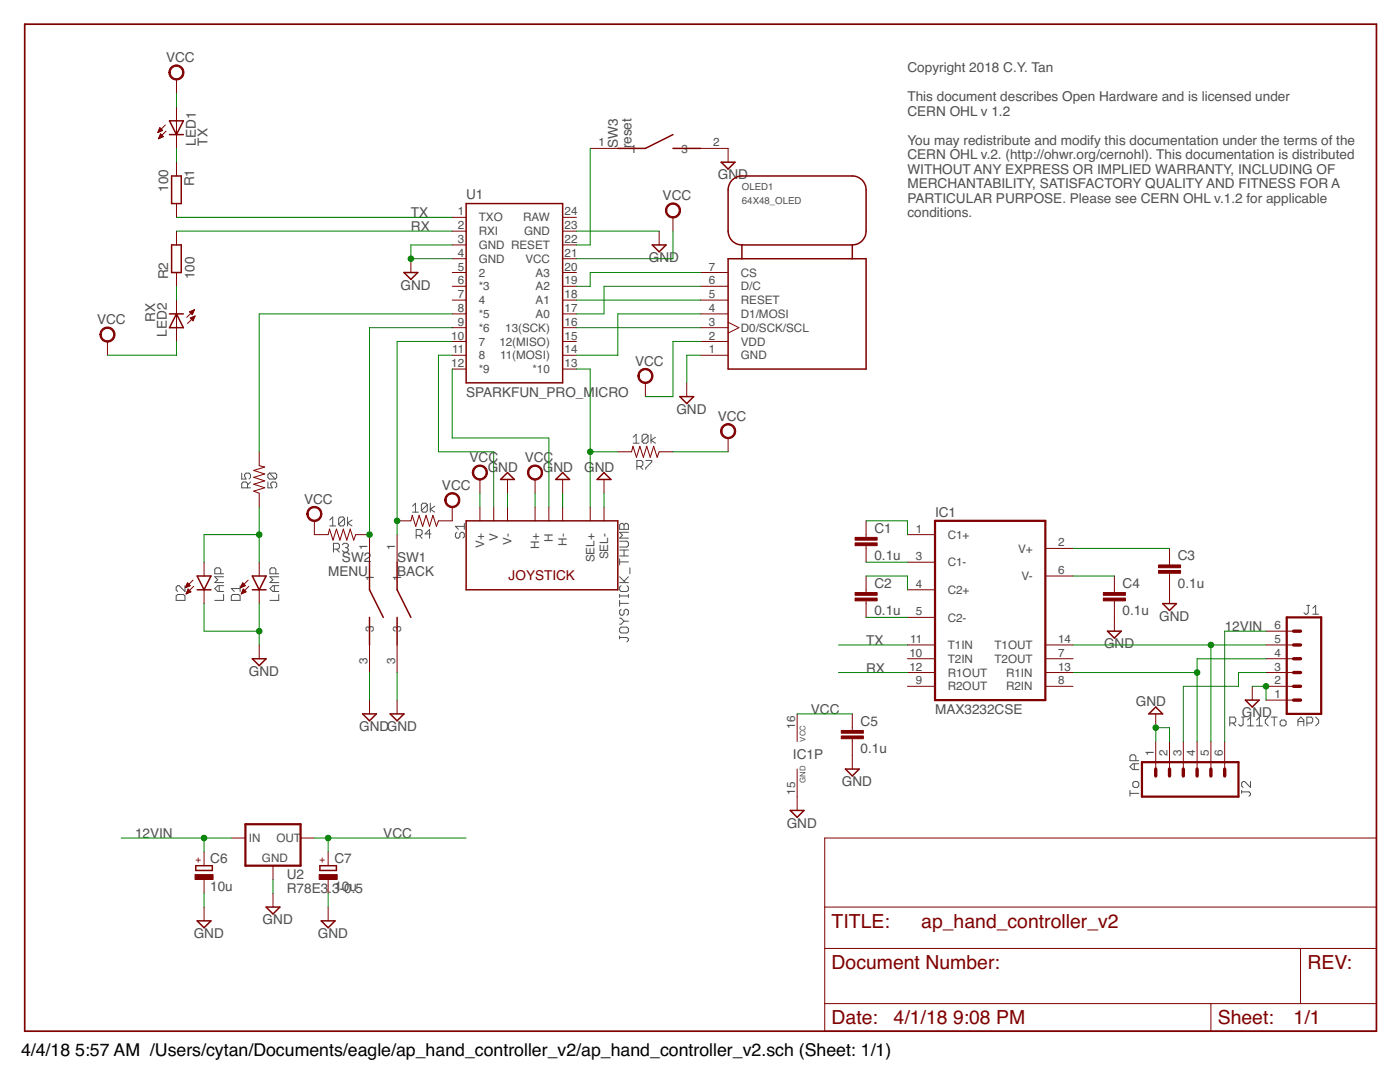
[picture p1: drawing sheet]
<svg xmlns="http://www.w3.org/2000/svg" width="279mm" height="216mm" viewBox="0 0 279 216" stroke-linecap="round" stroke-linejoin="round" font-family="sans-serif">
<g fill="none" stroke="#505050" stroke-width=".2">
<path d="M48.2 94.4v1.2h.9l-.3-.6v-.3l.3-.3h.6l.3 .3v.6l-.3 .3M49.4 97.3v-.8l-.3-.3h-.6l-.3 .3v.8h1.8M50 96.2l-.6 .6M53.5 96.2v1.1h.8l-.3-.5v-.3l.3-.3h.6l.3 .3v.6l-.3 .2M53.8 94.4l-.3 .3v.6l.3 .3h1.1M53.8 94.4h1.1l.3 .3v.6l-.3 .3M53.8 94.4l1.1 1.2M126.4 87.2l.6-.5v1.7M126.4 88.4h1.2M127.1 93.1h.9l.3-.3v-.6l-.3-.3h-.9v1.8M127.7 93.1l.6 .6M128.9 91.9h1.2v.3l-1.2 1.2v.3"/>
<path d="M129.3 87v1.1l-.3 .3h-.6l-.3-.3M129.3 87l-.3-.3h-.6l-.3 .3v1.1M129.3 87l-1.2 1.1M129.9 86.7v1.7M130.8 87.2l-.9 .6 .9 .6M35.2 118.9l.3-.3h1.1l.3 .3v.9h-1.7zM36.9 116.9v1.1l-1.1-1.1h-.3l-.3 .3v.5l.3 .3M43.8 116.9v1.1M44 114.5v-.9l-.2-.3h-.6l-.3 .3v.9h1.7M44.6 116.9h-1.1l-.6 .5 .6 .6h1.1M44.6 115.1h-1.7l.6 .6-.6 .5h1.7M44.6 118.6v1.2h-1.7"/>
<path d="M46.2 118.9l.3-.3h1.1l.3 .3v.9h-1.7zM47.9 116.9v1.1M47.9 117.4h-1.7l.6 .6M54.8 116.9v1.1M55.1 114.5v-.9l-.3-.3h-.6l-.3 .3v.9h1.7M55.6 116.9h-1.1l-.6 .5 .6 .6h1.1M55.6 115.1h-1.7l.6 .6-.6 .5h1.7M55.6 118.6v1.2h-1.7M65.8 103.8l.6-.6v1.7M65.8 104.9h1.2M66.5 109.6h.9l.3-.3v-.6l-.3-.3h-.9v1.8M67.1 109.6l.6 .6"/>
<path d="M68.3 108.7l.3-.3h.6l.3 .3v.3l-.3 .3M68.8 103.5v1.1l-.3 .3h-.6l-.3-.3M68.8 103.5l-.3-.3h-.6l-.3 .3v1.1M68.8 103.5l-1.2 1.1M68.9 109.3h.3M69.2 109.3l.3 .3v.3l-.3 .3h-.6l-.3-.3M69.4 103.2v1.7M70.3 103.8l-.9 .6 .9 .5M82.3 101l.6-.6v1.8M82.3 102.2h1.2M83.1 106.8h.8l.3-.3v-.6l-.3-.2h-.8v1.7M83.7 106.8l.5 .6"/>
<path d="M85.3 100.7v1.2l-.3 .3h-.6l-.3-.3M85.3 100.7l-.3-.3h-.6l-.3 .3v1.2M85.3 100.7l-1.2 1.2M85.9 100.4v1.8M86 106.5h-1.2l.9-.8v1.7M86.8 101l-.9 .6 .9 .6M91.2 106.2l-.3 .3v.6l.3 .3h.3l.3-.3v-.6l.3-.3h.3l.3 .3v.6l-.3 .3M92.7 104.4v1.2M92.7 105h-1.8l.6 .6M123.7 104.7l.3-.3h.2l.3 .3 .3-.3h.3l.3 .3v.9h-1.7zM123.7 108h1.4l.3 .3v.6l-.3 .3h-1.4M123.7 111.5v1.2"/>
<path d="M123.7 118.6v.6M123.7 119.8v1.2M123.7 118.9h1.7M123.7 116.2h1.7M123.7 115.1l1.1 1.1M123.7 112.1h1.7M123.7 110.9h1.7M123.7 109.7h1.7M124 116.9l-.3 .3v.5l.3 .3h1.1l.3-.3v-.5l-.3-.3M124.5 104.7v.9M124.5 109.7v1.2M125.4 118.6v.6"/>
<path d="M125.4 115.1l-.9 .9M125.4 106.2h-1.7l.5 .6-.5 .6h1.7M125.7 113.3v1.2M123.7 127.2h1.4l.3 .3v.3l-.3 .3M123.7 125.4l.3-.3h1.1l.3 .3v.6l-.3 .3h-1.1l-.3-.3zM123.7 126.9v.6M123.7 123.4h.3l.5 .6M123.7 120.4h1.7M124 121.6l-.3 .3v.6l.3 .3h.2l.3-.3v-.6l.3-.3h.3l.3 .3v.6l-.3 .3M124.5 124l-.5 .5h-.3M124.5 124h.9M260.8 120.8h.6"/>
<path d="M261.1 120.8v1.5l-.3 .3h-.3l-.3-.3M262 122.6h1.2M262 121.4l.6-.6v1.8M225.5 158.3h1.8M225.5 157.7v1.2M226.1 156.2l.3-.3h.6l.3 .3v.6l-.3 .3h-.6l-.3-.3zM226.4 152.4v1.2M226.7 151.8v-.9l-.3-.3h-.6l-.3 .3v.9h1.8M227.3 152.4h-1.2l-.6 .6 .6 .6h1.2M245.4 144.3h.9l.3-.3v-.6l-.3-.3h-.9v1.7M246 144.3l.6 .5M247.8 143.1h.6"/>
<path d="M247.8 158h1.5l.3 .3v.3l-.3 .3M247.8 157.7v.6M248.1 143.1v1.4l-.3 .3h-.3l-.3-.3M249 144.8h1.1M249 143.7l.6-.6v1.7M249.6 155.9v1.2l-1.2-1.2h-.3l-.3 .3v.6l.3 .3M250.8 144.8h1.1M250.8 143.7l.5-.6v1.7M253.1 143.1l-.6 .6v.6l.6 .5M253.7 143.1h1.2M254.3 143.1v1.7M255.5 144l.3-.3h.6l.3 .3v.5l-.3 .3h-.6l-.3-.3z"/>
<path d="M259 144.8v-1.1l.6-.6 .6 .6v1.1M259 144h1.2M260.8 144.3h.9l.3-.3v-.6l-.3-.3h-.9v1.7M262.6 143.1l.6 .6v.6l-.6 .5"/>
</g>
<path d="M4.9 4.8h269.8v201h-269.8z" fill="none" stroke="#800000" stroke-width=".34"/>
<g fill="none" stroke="#800000" stroke-width=".2">
<path d="M35.2 15.9v2.7M31.5 26.3h.2M31.6 26.2h.4M31.6 26.1h.7M31.6 27.7h.1M31.7 27.5h.3M31.7 25.9h.7M31.7 27.4h.6M31.8 25.8h.4M31.8 25.7h.3M31.8 27.3h.8M31.9 27.1h.6"/>
<path d="M31.9 25.5h.1M31.9 25.5l.5 .5-.9 .4zM31.9 27h.4M32 26.9h.2M32 26.7h.1M32 26.7l.6 .6-1 .4zM33 24.9l-1.5 1.5M33.1 26.2l-1.5 1.5M35.2 21.4v8.2M35.2 32.4v2.7M117.8 29.6h5.5M139.8 29.6h5.5v2.8"/>
<path d="M35.2 40.6v2.8M35.2 46.1v2.8M35.2 54.4v2.7M35.2 59.9v8.2M82 51.6v2.8M90.3 54.4h2.7M90.3 57.1h2.7M90.3 59.9h2.7M90.3 51.6h2.7M90.3 46.1h2.7M90.3 43.4h2.7M90.3 48.9h2.7"/>
<path d="M112.3 54.4h2.7M112.3 57.1h2.7M112.3 59.9h2.7M112.3 51.6h2.7M112.3 46.1h2.7M112.3 43.4h2.7M112.3 48.9h2.7M131.6 46.1v2.8M134.3 43.4v2.7M139.8 54.4h5.5M139.8 57.1h5.5M139.8 59.9h5.5"/>
<path d="M21.4 68.1v2.8M37.8 62.2l.6 .6M37.8 62.2h.8M38 62.4h.5M38 63.5l.9-.4-.4 .9zM38.1 63.6h.6M38.1 63.4h.7M38.1 62.5h.4M38.1 62.1h.6M38.2 63.7h.5M38.2 62.6h.2M38.3 63.8h.3"/>
<path d="M38.4 63.3h.4M38.4 62.8h.1M38.4 62h.3M38.5 64h.1M38.7 63.2h.2M38.8 61.8h.1M38.8 61.8l-1.5 1.5M38.8 61.8l-.4 1M38.8 61.8l-1 .4M38.9 63.1l-1.5 1.5M90.3 62.6h2.7M90.3 65.4h2.7"/>
<path d="M90.3 68.1h2.7M90.3 70.9h2.7M90.3 73.6h2.7M112.3 62.6h2.7M112.3 65.4h2.7M112.3 68.1h2.7M112.3 70.9h2.7M112.3 73.6h2.7M128.8 76.4v2.7M137.1 76.4v2.7M139.8 62.6h5.5M139.8 65.4h5.5"/>
<path d="M139.8 68.1h5.5M139.8 70.9h5.5M145.3 64.3l2.2 1.1-2.2 1.1M51.7 90.1v2.8l1.1 .3-2.2 .7 2.2 .7-2.2 .6 2.2 .7-2.2 .7 2.2 .7-2.2 .7 1.1 .4v2.8M95.8 95.7v2.7M101.3 95.7v2.7M106.8 95.7v2.7M112.3 95.7v2.7M120.5 95.7v2.7M123.3 90.1h2.7l.3-1.1 .7 2.2 .7-2.2 .7 2.2 .7-2.2 .7 2.2 .7-2.2 .6 2.2 .5-1.1h2.7M145.3 87.4v2.7M37 117.2h.2"/>
<path d="M37.1 117.1h.4M37.1 116.9h.7M37.2 118.4h.2M37.2 116.8h.7M37.3 118.3h.4M37.3 116.6h.5M37.3 118.1h.8M37.3 116.5h.3M37.4 118h.6M37.4 116.4h.1M37.4 117.9h.5M37.4 116.3l.6 .6-1 .4z"/>
<path d="M37.5 117.7h.2M37.5 117.6h.1M37.5 117.5l.6 .6-1 .4zM38.5 115.8l-1.5 1.5M38.7 117l-1.6 1.5M40.7 112.2v2.7M40.7 117.7v2.7M48 117.2h.2M48.1 117.1h.4M48.2 116.9h.6M48.2 118.4h.2M48.2 116.8h.7"/>
<path d="M48.3 118.3h.4M48.3 116.6h.5M48.3 116.5h.3M48.3 118.1h.8M48.4 118h.6M48.4 116.4h.1M48.4 116.3l.6 .6-1 .4zM48.4 117.9h.5M48.5 117.7h.2M48.5 117.6h.1M48.6 117.5l.5 .6-.9 .4zM49.5 115.8l-1.5 1.5"/>
<path d="M49.7 117l-1.5 1.5M51.7 112.2v2.7M51.7 117.7v2.7M62.7 103.9v2.8h2.8l.3-1.1 .7 2.2 .6-2.2 .7 2.2 .7-2.2 .7 2.2 .7-2.2 .7 2.2 .4-1.1h2.7v5.5M79.2 106.7v5.5M90.3 101.2v2.7h-2.8l-.4 1.1-.7-2.2-.7 2.2-.7-2.2-.7 2.2-.6-2.2-.7 2.2-.7-2.2-.3 1.1h-2.8M95.8 101.2v2.7M98.5 101.2v2.7M101.3 101.2v2.7M106.8 101.2v2.7M109.5 101.2v2.7M112.3 101.2v2.7"/>
<path d="M117.8 101.2v2.7M120.5 101.2v2.7M172.8 103.9v3.3M172.8 108.9v3.3M172.8 114.9v3.3M172.8 119.9v3.3M181.1 106.7h5.5M181.1 112.2h5.5M181.1 117.7h5.5M208.6 109.4h5.5M208.6 114.9h5.5M222.4 114.9v3.3"/>
<path d="M222.4 119.9v6M233.4 109.4v3.3M233.4 114.4v6M51.7 128.7v2.7M73.7 128.7v5.5M73.7 139.7v2.8M79.2 128.7v5.5M79.2 139.7v2.8M181.1 123.2h5.5M181.1 128.7h5.5M181.1 131.4h5.5M181.1 134.2h5.5"/>
<path d="M181.1 136.9h5.5M208.6 128.7h5.5M208.6 131.4h5.5M208.6 134.2h5.5M208.6 136.9h5.5M249.9 136.9v2.8M252.7 128.7h5.5M252.7 131.4h5.5M252.7 134.2h5.5M252.7 136.9h5.5M252.7 139.7h5.5M252.7 125.9h5.5"/>
<path d="M159.1 142.5v5.5M159.1 153.5v8.2M170.1 142.5v3.3M170.1 147.4v6.1M230.7 142.5v2.7M230.7 148v5.5M233.4 148v5.5M236.2 148v5.5M238.9 148v5.5M241.7 148v5.5M244.4 148v5.5M40.7 170v2.7"/>
<path d="M40.7 175.5v2.7M46.2 167.2h2.8M54.5 172.7v2.8M54.5 178.2v2.8M60 167.2h2.7M65.5 170v2.7M65.5 175.5v2.7M164.6 167.2h110.1v38.6h-110.1zM40.7 181v2.7M65.5 181v2.7M164.6 189.3h110.1M164.6 181h110.1"/>
<path d="M259.5 189.3v11M164.6 200.3h110.1M241.7 200.3v5.5"/>
</g>
<g fill="none" stroke="#800000" stroke-width=".3">
<path d="M33.8 24.1h2.8l-1.4 2.8zM33.8 26.9h2.8M34.2 35.1h2v5.5h-2zM134.3 26.9l-5.5 2.7h-5.5M134.3 29.6h5.5M143.9 32.4h2.8l-1.4 1.3zM34.2 48.9h2v5.5h-2zM80.6 54.4h2.8l-1.4 1.4zM93 40.6h19.3v35.8h-19.3zM130.2 48.9h2.7l-1.3 1.3zM145.3 51.6h27.5v22h-27.5zM148.1 48.9a2.75 2.75 0 0 1-2.8-2.8v-8.2a2.75 2.75 0 0 1 2.8-2.8h22a2.75 2.75 0 0 1 2.7 2.8v8.2a2.75 2.75 0 0 1-2.7 2.8"/>
<path d="M148.1 48.9h22M148.1 48.9v2.7M170.1 48.9v2.7M33.8 62.6h2.8M35.2 62.6l1.4 2.8h-2.8zM135.7 79.1h2.7l-1.3 1.4zM101.3 94.3l1.4 1.4h-2.8zM112.3 94.3l1.4 1.4h-2.8zM120.5 94.3l1.4 1.4h-2.7zM39.3 117.7h2.8M39.3 114.9h2.8l-1.4 2.8zM50.4 117.7h2.7"/>
<path d="M50.4 114.9h2.7l-1.4 2.8zM73.7 112.2v5.5l2.8 5.5M79.2 112.2v5.5l2.8 5.5M93 103.9h30.3v13.8h-30.3zM50.4 131.4h2.7l-1.4 1.4zM73.7 123.2v5.5M79.2 123.2v5.5M221 125.9h2.8l-1.4 1.4zM232 120.4h2.8l-1.4 1.4zM248.5 139.7h2.8l-1.4 1.4zM72.4 142.5h2.7l-1.4 1.3zM77.9 142.5h2.7l-1.4 1.3z"/>
<path d="M168.7 153.5h2.8l-1.4 1.3zM230.7 141.1l1.3 1.4h-2.7zM39.1 172.7h3.3v1h-3.3zM63.8 172.7h3.3v1h-3.3zM157.7 161.7h2.8l-1.4 1.4zM39.3 183.7h2.8l-1.4 1.4zM53.1 181h2.8l-1.4 1.4zM64.1 183.7h2.8l-1.4 1.4z"/>
</g>
<path d="M186.6 103.9h22v35.8h-22zM256.8 123.2h6.9v19.3h-6.9zM227.9 152.1h19.3v6.9h-19.3zM49 164.5h11v8.2h-11z" fill="none" stroke="#800000" stroke-width=".44"/>
<g fill="#800000" stroke="#800000" stroke-width=".2">
<path d="M170.6 108.3h4.4v.6h-4.4z"/>
<path d="M170.6 107.2h4.4v.6h-4.4z"/>
<path d="M170.6 119.3h4.4v.6h-4.4z"/>
<path d="M170.6 118.2h4.4v.6h-4.4z"/>
<path d="M231.2 113.8h4.4v.6h-4.4z"/>
<path d="M231.2 112.7h4.4v.6h-4.4z"/>
<path d="M220.2 119.3h4.4v.6h-4.4z"/>
<path d="M220.2 118.2h4.4v.6h-4.4z"/>
<path d="M167.9 146.9h4.4v.5h-4.4z"/>
<path d="M167.9 145.8h4.4v.5h-4.4z"/>
<path d="M38.9 174.5h3.6v1h-3.6z"/>
<path d="M63.7 174.5h3.6v1h-3.6z"/>
</g>
<path d="M258.2 134.2h1.3M258.2 136.9h1.3M258.2 139.7h1.3M258.2 128.7h1.3M258.2 131.4h1.3M258.2 125.9h1.3M230.7 153.5v1.3M233.4 153.5v1.3M236.2 153.5v1.3M238.9 153.5v1.3M241.7 153.5v1.3M244.4 153.5v1.3" fill="none" stroke="#800000" stroke-width=".68"/>
<g fill="#800000" stroke="#800000" stroke-width=".2">
<path d="M34.1 13.5a1.52 1.52 0 0 1 2.4 .2 1.52 1.52 0 0 1-.9 2.2 1.52 1.52 0 0 1-1.9-1.4h.3a1.23 1.23 0 0 1 1.7-1.2 1.23 1.23 0 0 1 .3 2.1 1.23 1.23 0 0 1-2-.6v-.3h-.3z" fill-rule="evenodd"/>
<path d="M20.3 65.8a1.51 1.51 0 0 1 2.4 .2 1.51 1.51 0 0 1-.8 2.2 1.51 1.51 0 0 1-2-1.4h.3a1.24 1.24 0 0 1 1.8-1.1 1.24 1.24 0 0 1 .2 2.1 1.24 1.24 0 0 1-2-.7v-.3h-.3z" fill-rule="evenodd"/>
<path d="M133.2 41a1.52 1.52 0 0 1 2.4 .2 1.52 1.52 0 0 1-.9 2.2 1.52 1.52 0 0 1-1.9-1.4h.3a1.24 1.24 0 0 1 1.8-1 1.24 1.24 0 0 1 .2 2.1 1.24 1.24 0 0 1-2-.8v-.3h-.3z" fill-rule="evenodd"/>
<path d="M94.6 93.3a1.52 1.52 0 0 1 2.4 .2 1.52 1.52 0 0 1-.8 2.2 1.52 1.52 0 0 1-1.9-1.4h.2a1.23 1.23 0 0 1 1.8-1.2 1.23 1.23 0 0 1 .3 2.1 1.23 1.23 0 0 1-2-.6l-.1-.3h-.2z" fill-rule="evenodd"/>
<path d="M105.6 93.3a1.52 1.52 0 0 1 2.5 .2 1.52 1.52 0 0 1-.9 2.2 1.52 1.52 0 0 1-1.9-1.4h.2a1.24 1.24 0 0 1 1.8-1.2 1.24 1.24 0 0 1 .3 2.1 1.24 1.24 0 0 1-2-.6l-.1-.3h-.2z" fill-rule="evenodd"/>
<path d="M127.7 74a1.51 1.51 0 0 1 2.4 .2 1.51 1.51 0 0 1-.9 2.3 1.51 1.51 0 0 1-1.9-1.5h.3a1.24 1.24 0 0 1 1.8-1 1.24 1.24 0 0 1 .2 2.1 1.24 1.24 0 0 1-2-.8v-.3h-.3z" fill-rule="evenodd"/>
<path d="M144.2 85a1.52 1.52 0 0 1 2.4 .2 1.52 1.52 0 0 1-.9 2.3 1.52 1.52 0 0 1-1.9-1.5h.3a1.23 1.23 0 0 1 1.7-1.1 1.23 1.23 0 0 1 .3 2 1.23 1.23 0 0 1-2-.6v-.3h-.3z" fill-rule="evenodd"/>
<path d="M61.6 101.5a1.52 1.52 0 0 1 2.4 .2 1.52 1.52 0 0 1-.8 2.3 1.52 1.52 0 0 1-2-1.4h.3a1.24 1.24 0 0 1 1.7-1.2 1.24 1.24 0 0 1 .3 2.1 1.24 1.24 0 0 1-2-.7v-.2h-.3z" fill-rule="evenodd"/>
<path d="M89.1 98.8a1.52 1.52 0 0 1 2.4 .2 1.52 1.52 0 0 1-.8 2.2 1.52 1.52 0 0 1-1.9-1.4h.2a1.23 1.23 0 0 1 1.8-1.1 1.23 1.23 0 0 1 .3 2 1.23 1.23 0 0 1-2-.6l-.1-.3h-.2z" fill-rule="evenodd"/>
</g>
<g fill="none" stroke="#008000" stroke-width=".2">
<path d="M35.2 18.6v2.8M35.2 29.6v2.8M117.8 29.6v19.3h-2.8M35.2 46.1h55.1M35.2 57.1v2.8M35.2 43.4h55.1M90.3 48.9h-8.3v2.7h8.3M115 46.1h16.6M115 59.9h24.8M134.3 46.1v5.5h-19.3M139.8 57.1h-19.3v5.5h-5.5M139.8 54.4h-22v2.7h-2.8"/>
<path d="M35.2 68.1v2.8h-13.8M90.3 65.4h-16.6v41.3M90.3 68.1h-11.1v38.6M90.3 62.6h-38.6v27.5M90.3 70.9h-2.8v19.2h11v11.1M90.3 73.6v13.8h19.2v13.8M115 73.6h2.8v27.6M115 65.4h24.8M139.8 62.6h-16.5v8.3h-8.3M139.8 70.9h-2.7v5.5M139.8 68.1h-5.5v11h-5.5M95.8 98.4v2.8"/>
<path d="M101.3 98.4v2.8M106.8 98.4v2.8M112.3 98.4v2.8M117.8 90.1h5.5M120.5 98.4v2.8M134.3 90.1h11M51.7 106.7h-11v5.5M51.7 101.2v11M172.8 103.9h8.3v2.8M172.8 114.9h8.3v2.8M172.8 112.2h8.3M214.1 114.9h8.3"/>
<path d="M214.1 109.4h19.3M40.7 120.4v5.5h11M51.7 120.4v8.3M73.7 134.2v5.5M79.2 134.2v5.5M167.3 128.7h13.8M167.3 134.2h13.8M172.8 123.2h8.3M214.1 128.7h38.6M214.1 134.2h24.8M241.7 128.7v19.3M249.9 136.9h2.8v2.8"/>
<path d="M252.7 134.2h-5.5v2.7h-11v11.1M252.7 125.9h-8.3v22.1M252.7 131.4h-13.8v16.6M159.1 142.5h11M230.7 148v-2.8h2.7v2.8M24.2 167.2h22M40.7 167.2v2.8M40.7 178.2v2.8M54.5 175.5v2.7M62.7 167.2h30.3M65.5 167.2v2.8M65.5 178.2v2.8"/>
</g>
<g fill="#008000" stroke="#008000" stroke-width=".2">
<circle cx="82" cy="51.6" r=".55"/>
<circle cx="252.7" cy="136.9" r=".55"/>
<circle cx="51.7" cy="125.9" r=".55"/>
<circle cx="230.7" cy="145.2" r=".55"/>
<circle cx="65.5" cy="167.2" r=".55"/>
<circle cx="241.7" cy="128.7" r=".55"/>
<circle cx="238.9" cy="134.2" r=".55"/>
<circle cx="40.7" cy="167.2" r=".55"/>
<circle cx="79.2" cy="103.9" r=".55"/>
<circle cx="73.7" cy="106.7" r=".55"/>
<circle cx="51.7" cy="106.7" r=".55"/>
<circle cx="117.8" cy="90.1" r=".55"/>
</g>
<g font-size="3.9" fill="#800000">
<text x="166" y="185.1">TITLE:</text>
<text x="183.9" y="185.1">ap_hand_controller_v2</text>
<text x="166" y="193.4">Document Number:</text>
<text x="260.9" y="193.4">REV:</text>
<text x="166" y="204.4">Date:</text>
<text x="178.3" y="204.4">4/1/18</text>
<text x="190.2" y="204.4">9:08 PM</text>
<text x="243" y="204.4">Sheet:</text>
<text x="258.2" y="204.4">1/1</text>
</g>
<g font-size="3.5">
<text x="4.2" y="210.7">4/4/18</text>
<text x="15" y="210.7">5:57 AM /Users/cytan/Documents/eagle/ap_hand_controller_v2/ap_hand_controller_v2.sch (Sheet: 1/1)</text>
</g>
<g font-size="2.7" fill="#505050">
<text x="33.1" y="12.4">VCC</text>
<text x="181.1" y="14.4">Copyright 2018 C.Y. Tan</text>
<text x="181.1" y="20.2">This document describes Open Hardware and is licensed under</text>
<text x="181.1" y="23.1">CERN OHL v 1.2</text>
<text x="39.1" y="29.1" transform="rotate(-90 39.1 29.1)">LED1</text>
<text x="41.4" y="29.1" transform="rotate(-90 41.4 29.1)">TX</text>
<text x="123.3" y="29.6" transform="rotate(-90 123.3 29.6)">SW3</text>
<text x="126" y="29.6" transform="rotate(-90 126 29.6)">reset</text>
<text x="181.1" y="28.9">You may redistribute and modify this documentation under the terms of the</text>
<text x="143.3" y="35.8">GND</text>
<text x="181.1" y="31.8">CERN OHL v.2. (http://ohwr.org/cernohl). This documentation is distributed</text>
<text x="181.1" y="34.7">WITHOUT ANY EXPRESS OR IMPLIED WARRANTY, INCLUDING OF</text>
<text x="33.6" y="38.3" transform="rotate(-90 33.6 38.3)">100</text>
<text x="38.8" y="37.2" transform="rotate(-90 38.8 37.2)">R1</text>
<text x="93" y="39.8">U1</text>
<text x="132.2" y="39.9">VCC</text>
<text x="181.1" y="37.6">MERCHANTABILITY, SATISFACTORY QUALITY AND FITNESS FOR A</text>
<text x="181.1" y="40.5">PARTICULAR PURPOSE. Please see CERN OHL v.1.2 for applicable</text>
<text x="82" y="43.4">TX</text>
<text x="82" y="46.1">RX</text>
<text x="181.1" y="43.4">conditions.</text>
<text x="129.5" y="52.3">GND</text>
<text x="33.6" y="55.8" transform="rotate(-90 33.6 55.8)">R2</text>
<text x="38.8" y="55.8" transform="rotate(-90 38.8 55.8)">100</text>
<text x="79.9" y="57.8">GND</text>
<text x="19.4" y="64.7">VCC</text>
<text x="30.9" y="64.2" transform="rotate(-90 30.9 64.2)">RX</text>
<text x="33.3" y="67.2" transform="rotate(-90 33.3 67.2)">LED2</text>
<text x="126.7" y="73">VCC</text>
<text x="93" y="79.1">SPARKFUN_PRO_MICRO</text>
<text x="135" y="82.6">GND</text>
<text x="143.3" y="84">VCC</text>
<text x="93.7" y="92.2">VCC</text>
<text x="97.3" y="94.1">GND</text>
<text x="104.7" y="92.2">VCC</text>
<text x="108.3" y="94.1">GND</text>
<text x="116.6" y="94.1">GND</text>
<text x="60.7" y="100.5">VCC</text>
<text x="88.2" y="97.7">VCC</text>
<text x="174.5" y="106.3">C1</text>
<text x="186.6" y="103.2">IC1</text>
<text x="68.2" y="112.2">SW2</text>
<text x="79.3" y="112.2">SW1</text>
<text x="174.5" y="111.8">0.1u</text>
<text x="235.1" y="111.8">C3</text>
<text x="65.5" y="114.9">MENU</text>
<text x="79.3" y="114.9">BACK</text>
<text x="174.5" y="117.3">C2</text>
<text x="224" y="117.3">C4</text>
<text x="235.1" y="117.3">0.1u</text>
<text x="174.5" y="122.8">0.1u</text>
<text x="224" y="122.8">0.1u</text>
<text x="231.3" y="123.9">GND</text>
<text x="244.4" y="125.9">12VIN</text>
<text x="172.8" y="128.7">TX</text>
<text x="220.3" y="129.4">GND</text>
<text x="49.7" y="134.9">GND</text>
<text x="172.8" y="134.2">RX</text>
<text x="161.8" y="142.5">VCC</text>
<text x="186.6" y="142.5">MAX3232CSE</text>
<text x="226.7" y="140.9">GND</text>
<text x="247.9" y="143.1">GND</text>
<text x="71.7" y="145.9">GNDGND</text>
<text x="171.7" y="144.8">C5</text>
<text x="158.3" y="151.5">IC1P</text>
<text x="171.7" y="150.3">0.1u</text>
<text x="168" y="156.9">GND</text>
<text x="27" y="167.2">12VIN</text>
<text x="76.5" y="167.2">VCC</text>
<text x="157" y="165.2">GND</text>
<text x="42" y="172.2">C6</text>
<text x="66.7" y="172.2">C7</text>
<text x="42" y="177.7">10u</text>
<text x="57.2" y="178.2">R78E3</text>
<text x="57.2" y="175.5">U2</text>
<text x="65.5" y="178.2">.</text>
<text x="66.3" y="178.2">31-00u.5</text>
<text x="52.4" y="184.4">GND</text>
<text x="38.7" y="187.2">GND</text>
<text x="63.4" y="187.2">GND</text>
</g>
<text font-size="2.7" fill="#800000" x="101.5" y="115.8">JOYSTICK</text>
<g font-size="2.3" fill="#505050">
<text x="119.5" y="29.2">1</text>
<text x="142.3" y="29.2">2</text>
<text x="125.8" y="30.4">1</text>
<text x="136" y="30.4">3</text>
<text x="91.3" y="45.7">2</text>
<text x="91.3" y="43">1</text>
<text x="95.5" y="46.9">RXI</text>
<text x="95.5" y="44.2">TXO</text>
<text x="104.4" y="44.2">RAW</text>
<text x="104.6" y="46.9">GND</text>
<text x="112.7" y="45.7">23</text>
<text x="112.7" y="43">24</text>
<text x="91.3" y="54">5</text>
<text x="91.3" y="51.2">4</text>
<text x="91.3" y="48.5">3</text>
<text x="95.5" y="52.5">GND</text>
<text x="95.5" y="49.7">GND RESET</text>
<text x="104.8" y="52.5">VCC</text>
<text x="112.7" y="54">20</text>
<text x="112.7" y="48.5">22</text>
<text x="112.7" y="51.2">21</text>
<text x="141.5" y="54">7</text>
<text x="91.3" y="56.7">6</text>
<text x="91.3" y="59.5">7</text>
<text x="95.5" y="55.2">2</text>
<text x="95.5" y="58">*3</text>
<text x="106.9" y="58">A2</text>
<text x="106.9" y="55.2">A3</text>
<text x="112.7" y="59.5">18</text>
<text x="112.7" y="56.7">19</text>
<text x="141.5" y="56.7">6</text>
<text x="141.5" y="59.5">5</text>
<text x="147.9" y="58">D/C</text>
<text x="147.9" y="55.2">CS</text>
<text x="91.3" y="62.2">8</text>
<text x="91.3" y="65">9</text>
<text x="95.5" y="60.7">4</text>
<text x="95.5" y="63.5">*5</text>
<text x="106.9" y="63.5">A0</text>
<text x="106.9" y="60.7">A1</text>
<text x="112.7" y="65">16</text>
<text x="112.7" y="62.2">17</text>
<text x="141.5" y="62.2">4</text>
<text x="141.5" y="65">3</text>
<text x="147.9" y="63.5">D1/MOSI</text>
<text x="147.9" y="60.7">RESET</text>
<text x="90" y="67.8">10</text>
<text x="90.2" y="70.5">11</text>
<text x="95.5" y="66.2">*6</text>
<text x="95.5" y="69">7</text>
<text x="95.5" y="71.7">8</text>
<text x="99.7" y="69">12(MISO)</text>
<text x="99.8" y="71.7">11(MOSI)</text>
<text x="100.8" y="66.2">13(SCK)</text>
<text x="112.7" y="70.5">14</text>
<text x="112.7" y="67.8">15</text>
<text x="141.5" y="70.5">1</text>
<text x="141.5" y="67.8">2</text>
<text x="147.9" y="71.7">GND</text>
<text x="147.9" y="69">VDD</text>
<text x="147.9" y="66.2">D0/SCK/SCL</text>
<text x="90" y="73.3">12</text>
<text x="95.5" y="74.5">*9</text>
<text x="106.3" y="74.5">*10</text>
<text x="112.7" y="73.3">13</text>
<text x="99.3" y="108" transform="rotate(-90 99.3 108)">V</text>
<text x="182.8" y="106.3">1</text>
<text x="189.1" y="107.5">C1+</text>
<text x="73.4" y="109.6" transform="rotate(-90 73.4 109.6)">1</text>
<text x="78.9" y="109.6" transform="rotate(-90 78.9 109.6)">1</text>
<text x="96.6" y="109.4" transform="rotate(-90 96.6 109.4)">V+</text>
<text x="102.1" y="108.7" transform="rotate(-90 102.1 108.7)">V-</text>
<text x="107.6" y="109.5" transform="rotate(-90 107.6 109.5)">H+</text>
<text x="110.4" y="108.1" transform="rotate(-90 110.4 108.1)">H</text>
<text x="113.1" y="108.9" transform="rotate(-90 113.1 108.9)">H-</text>
<text x="118.6" y="112.2" transform="rotate(-90 118.6 112.2)">SEL+</text>
<text x="121.4" y="111.6" transform="rotate(-90 121.4 111.6)">SEL-</text>
<text x="182.8" y="111.8">3</text>
<text x="189.1" y="113">C1-</text>
<text x="203.2" y="110.3">V+</text>
<text x="211.2" y="109">2</text>
<text x="74.6" y="116" transform="rotate(-90 74.6 116)">1</text>
<text x="80.1" y="116" transform="rotate(-90 80.1 116)">1</text>
<text x="182.8" y="117.3">4</text>
<text x="189.1" y="118.5">C2+</text>
<text x="203.9" y="115.8">V-</text>
<text x="211.2" y="114.5">6</text>
<text x="182.8" y="122.8">5</text>
<text x="189.1" y="124">C2-</text>
<text x="254.4" y="125.6">6</text>
<text x="74.6" y="126.2" transform="rotate(-90 74.6 126.2)">3</text>
<text x="80.1" y="126.2" transform="rotate(-90 80.1 126.2)">3</text>
<text x="181.5" y="131.1">10</text>
<text x="181.7" y="128.3">11</text>
<text x="189.1" y="129.5">T1IN</text>
<text x="198.5" y="129.5">T1OUT</text>
<text x="211.2" y="128.3">14</text>
<text x="211.2" y="131.1">7</text>
<text x="254.4" y="131.1">4</text>
<text x="254.4" y="128.3">5</text>
<text x="73.4" y="132.5" transform="rotate(-90 73.4 132.5)">3</text>
<text x="78.9" y="132.5" transform="rotate(-90 78.9 132.5)">3</text>
<text x="181.5" y="133.8">12</text>
<text x="182.8" y="136.6">9</text>
<text x="189.1" y="132.3">T2IN</text>
<text x="189.1" y="135">R1OUT</text>
<text x="189.1" y="137.8">R2OUT</text>
<text x="198.5" y="132.3">T2OUT</text>
<text x="200.8" y="135">R1IN</text>
<text x="200.8" y="137.8">R2IN</text>
<text x="211.2" y="133.8">13</text>
<text x="211.2" y="136.6">8</text>
<text x="254.4" y="136.6">2</text>
<text x="254.4" y="133.8">3</text>
<text x="254.4" y="139.3">1</text>
<text x="158.7" y="145.4" transform="rotate(-90 158.7 145.4)">16</text>
<text x="230.3" y="150.9" transform="rotate(-90 230.3 150.9)">1</text>
<text x="233" y="150.9" transform="rotate(-90 233 150.9)">2</text>
<text x="235.8" y="150.9" transform="rotate(-90 235.8 150.9)">3</text>
<text x="238.5" y="150.9" transform="rotate(-90 238.5 150.9)">4</text>
<text x="241.3" y="150.9" transform="rotate(-90 241.3 150.9)">5</text>
<text x="244" y="150.9" transform="rotate(-90 244 150.9)">6</text>
<text x="158.7" y="158.6" transform="rotate(-90 158.7 158.6)">15</text>
<text x="49.7" y="167.9">IN</text>
<text x="55.2" y="167.9">OUT</text>
<text x="52.3" y="171.9">GND</text>
</g>
<g font-size="1.9" fill="#505050">
<text x="148.1" y="37.9">OLED1</text>
<text x="148.1" y="40.6">64X48_OLED</text>
</g>
<g font-size="1.9" fill="#800000">
<text x="40.1" y="172.3" transform="rotate(-90 40.1 172.3)">+</text>
<text x="64.9" y="172.3" transform="rotate(-90 64.9 172.3)">+</text>
</g>
<g font-size="1.5" fill="#505050">
<text x="160.7" y="148" transform="rotate(-90 160.7 148)">VCC</text>
<text x="160.7" y="156.2" transform="rotate(-90 160.7 156.2)">GND</text>
</g>
</svg>
